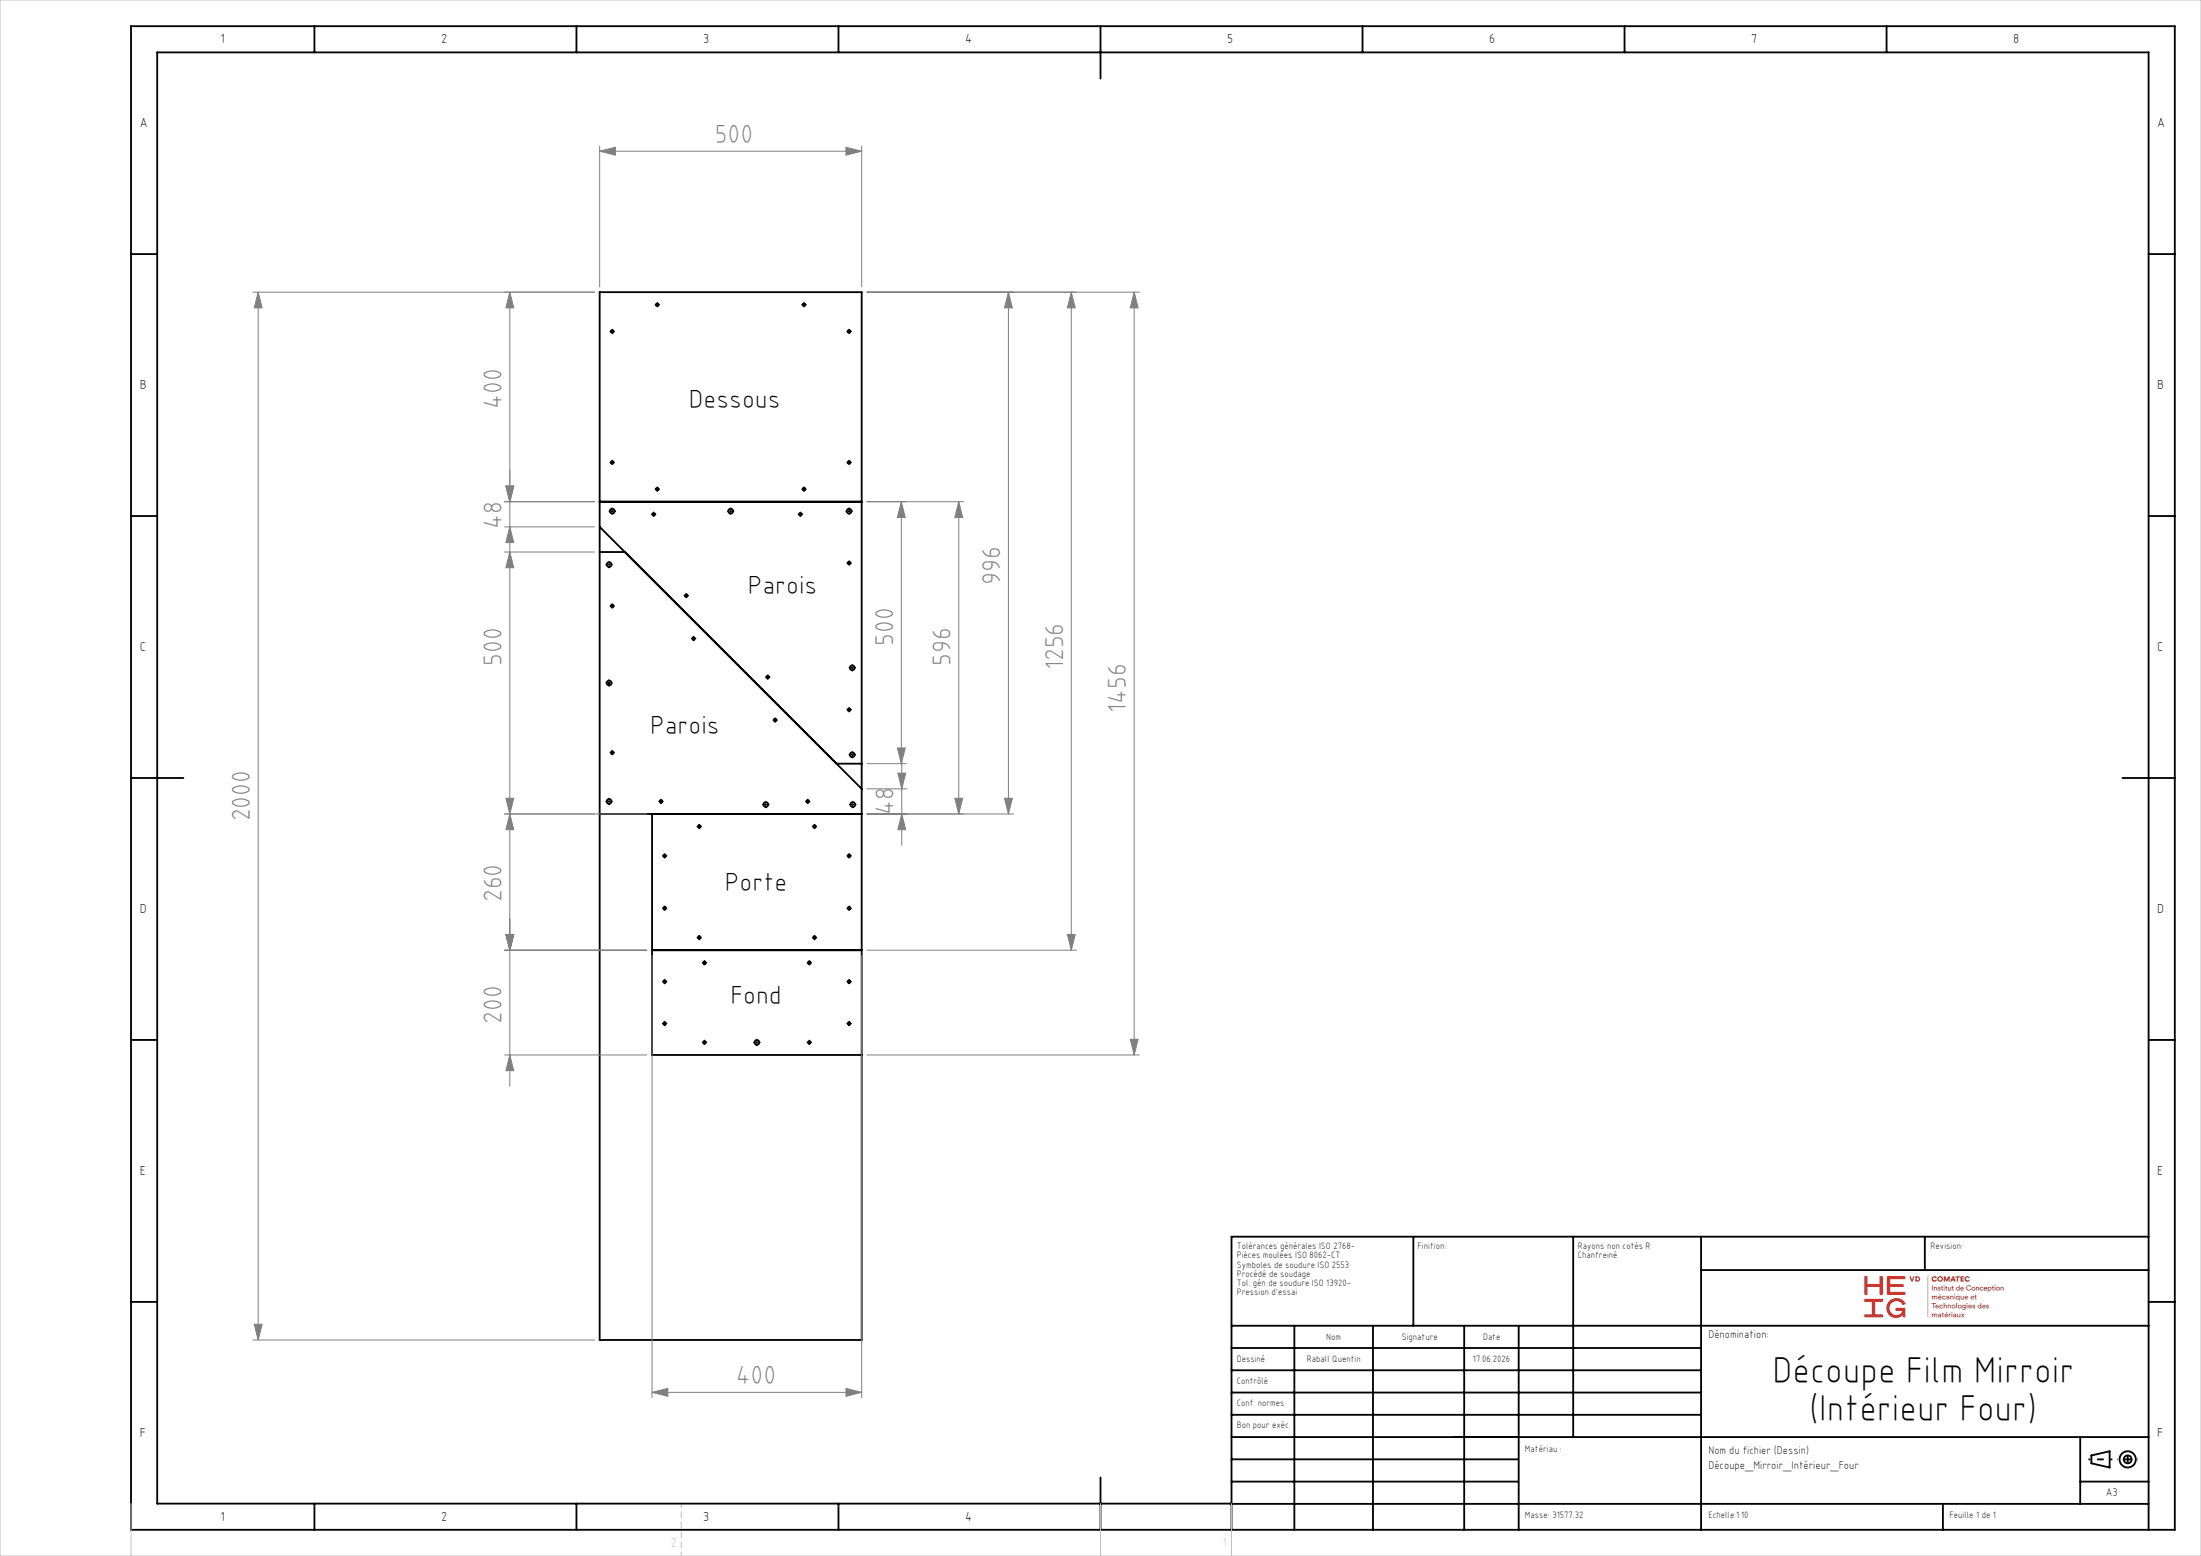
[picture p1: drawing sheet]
<svg xmlns="http://www.w3.org/2000/svg" width="420mm" height="297mm" viewBox="0 0 420 297" stroke-linecap="round" stroke-linejoin="round" font-family="sans-serif">
<g fill="none" stroke="#000" stroke-width=".35">
<path d="M25 5h390v287h-390zM60 5v5M110 5v5M160 5v5M210 5v10M260 5v5M310 5v5M360 5v5M25 48.5h5M114.4 55.8h50v200h-50zM410 48.5h5M25 98.5h5"/>
<path d="M114.4 95.8h50M410 98.5h5M114.4 100.6l50 50M114.4 105.4h4.8M25 148.5h10M114.4 155.4h50M124.4 155.4v46h40M159.6 145.8h4.8M405 148.5h10M25 198.5h5M124.4 181.4h40M410 198.5h5"/>
<path d="M269.7 236.1v17M300.2 236.1v38.2M324.6 236.1v55.9M367.3 236.1v6.3M410 236.1h-175v55.9M25 248.5h5M235 253.1h175M235 257.3h89.6M247 253.1v38.9M262 253.1v38.9M279.4 253.1v38.9M289.8 253.1v38.9"/>
<path d="M324.6 242.4h85.4M410 248.5h5M235 270.1h89.6M235 265.8h89.6M235 261.6h89.6M235 278.6h54.6M235 274.3h175M397 274.3v12.8M399.1 277.8l3.5-.8v3.1l-3.5-.8zM60 287v5M110 287v5M160 287v5"/>
<path d="M210 282v10M235 287.1h175M235 287h-205v-277h380v282M235 282.8h54.6M370.8 287.1v4.9M397 282.8h13"/>
<circle cx="125.4" cy="58.2" r=".25"/>
<circle cx="153.4" cy="58.2" r=".25"/>
<circle cx="116.8" cy="63.3" r=".25"/>
<circle cx="162" cy="63.3" r=".25"/>
<circle cx="116.8" cy="97.6" r=".45"/>
<circle cx="116.8" cy="88.3" r=".25"/>
<circle cx="124.7" cy="98.2" r=".25"/>
<circle cx="125.4" cy="93.4" r=".25"/>
<circle cx="139.4" cy="97.6" r=".45"/>
<circle cx="152.7" cy="98.2" r=".25"/>
<circle cx="153.4" cy="93.4" r=".25"/>
<circle cx="162" cy="97.6" r=".45"/>
<circle cx="162" cy="88.3" r=".25"/>
<circle cx="116.2" cy="107.8" r=".45"/>
<circle cx="116.8" cy="115.7" r=".25"/>
<circle cx="130.9" cy="113.7" r=".25"/>
<circle cx="162" cy="107.5" r=".25"/>
<circle cx="116.2" cy="130.4" r=".45"/>
<circle cx="132.4" cy="121.9" r=".25"/>
<circle cx="146.5" cy="129.2" r=".25"/>
<circle cx="147.9" cy="137.4" r=".25"/>
<circle cx="162" cy="135.5" r=".25"/>
<circle cx="162.6" cy="127.5" r=".45"/>
<circle cx="116.2" cy="153" r=".45"/>
<circle cx="116.8" cy="143.7" r=".25"/>
<circle cx="126.1" cy="153" r=".25"/>
<circle cx="133.4" cy="157.8" r=".25"/>
<circle cx="146.1" cy="153.6" r=".45"/>
<circle cx="154.1" cy="153" r=".25"/>
<circle cx="155.4" cy="157.8" r=".25"/>
<circle cx="162.6" cy="144.1" r=".45"/>
<circle cx="162.7" cy="153.6" r=".45"/>
<circle cx="126.8" cy="173.4" r=".25"/>
<circle cx="126.8" cy="163.4" r=".25"/>
<circle cx="133.4" cy="179" r=".25"/>
<circle cx="155.4" cy="179" r=".25"/>
<circle cx="162" cy="163.4" r=".25"/>
<circle cx="162" cy="173.4" r=".25"/>
<circle cx="126.8" cy="195.4" r=".25"/>
<circle cx="126.8" cy="187.4" r=".25"/>
<circle cx="134.4" cy="183.8" r=".25"/>
<circle cx="134.4" cy="199" r=".25"/>
<circle cx="144.4" cy="199" r=".45"/>
<circle cx="154.4" cy="183.8" r=".25"/>
<circle cx="154.4" cy="199" r=".25"/>
<circle cx="162" cy="195.4" r=".25"/>
<circle cx="162" cy="187.4" r=".25"/>
<circle cx="406" cy="278.6" r=".75"/>
<circle cx="406" cy="278.6" r="1.55"/>
</g>
<g fill="none" stroke="#808080" stroke-width=".19">
<path d="M114.4 28.9l3-.8v1.5zM114.4 27.9v26.9M114.4 28.9h50M161.4 28.1l3 .8-3 .7zM164.4 27.9v26.9M48.3 55.8h65.1M49.3 55.8l.7 3h-1.5zM49.3 55.8v200M97.3 55.8l.7 3h-1.5zM97.3 55.8v151.6M165.4 55.8h52M192.4 55.8l.8 3h-1.5z"/>
<path d="M192.4 55.8v99.6M204.4 55.8l.8 3h-1.5zM204.4 55.8v125.6M216.4 55.8l.8 3h-1.5zM216.4 55.8v145.6M96.3 95.8h17.1M96.5 92.8h1.5l-.7 3zM165.4 95.8h18.5M172 95.8l.7 3h-1.5zM172 95.8v50M182.9 95.8l.8 3h-1.5zM182.9 95.8v59.6"/>
<path d="M96.3 100.6h17.1M96.3 105.4h17.1M97.3 100.6l.7 3h-1.5zM97.3 105.4l.7 3h-1.5zM96.3 155.4h27.1M96.5 152.4h1.5l-.7 3zM97.3 155.4l.7 3h-1.5zM165.4 145.8h7.6M165.4 155.4h28M165.4 150.6h7.7M171.2 142.8h1.5l-.7 3zM171.3 147.6h1.5l-.7 3z"/>
<path d="M172.1 155.4l.7 3h-1.5zM172.1 144.6v16.8M182.2 152.4h1.5l-.8 3zM191.7 152.4h1.5l-.8 3zM96.5 178.4h1.5l-.7 3zM203.7 178.4h1.5l-.8 3zM96.3 181.4h27.1M124.4 182.4v84.4M164.4 182.4v84.4M165.4 181.4h40M215.7 198.4h1.5l-.8 3zM96.3 201.4h27.1"/>
<path d="M97.3 201.4l.7 3h-1.5zM165.4 201.4h52M48.3 255.8h65.1M48.5 252.8h1.5l-.7 3zM124.4 265.8l3-.8v1.5zM124.4 265.8h40M161.4 265l3 .8-3 .7z"/>
</g>
<g fill="none" stroke="#000" stroke-width=".19" stroke-dasharray="30.5 1.3 1.3 1.3" stroke-linecap="butt">
<path d="M125.2 58.2h-.3M125.4 57.9v-.2M125.4 58.4v.3M125.7 58.2h.2M153.2 58.2h-.3M153.4 57.9v-.2M153.4 58.4v.3M153.7 58.2h.2M116.6 63.3h-.3M116.8 63v-.2M116.8 63.5v.3M117.1 63.3h.2"/>
<path d="M161.8 63.3h-.3M162 63v-.2M162 63.5v.3M162.3 63.3h.2M116.3 97.6h-.2M116.6 88.3h-.3M116.8 88v-.2M116.8 88.5v.3M116.8 97.1v-.2M116.8 98.1v.2M117.1 88.3h.2M117.3 97.6h.2"/>
<path d="M124.5 98.2h-.3M124.7 97.9v-.2M124.7 98.4v.3M125 98.2h.2M125.2 93.4h-.3M125.4 93.1v-.2M125.4 93.6v.3M125.7 93.4h.2M138.9 97.6h-.2M139.4 97.1v-.2M139.4 98.1v.2M139.9 97.6h.2"/>
<path d="M152.5 98.2h-.3M152.7 97.9v-.2M152.7 98.4v.3M153 98.2h.2M153.2 93.4h-.3M153.4 93.1v-.2M153.4 93.6v.3M153.7 93.4h.2M161.5 97.6h-.2M161.8 88.3h-.3M162 88v-.2M162 88.5v.3"/>
<path d="M162 97.1v-.2M162 98.1v.2M162.3 88.3h.2M162.5 97.6h.2M115.7 107.8h-.2M116.2 107.3v-.2M116.2 108.3v.2M116.6 115.7h-.3M116.7 107.8h.2M116.8 115.4v-.2M116.8 115.9v.3M117.1 115.7h.2"/>
<path d="M130.7 113.7h-.3M130.9 113.4v-.2M130.9 113.9v.3M131.2 113.7h.2M161.8 107.5h-.3M162 107.2v-.2M162 107.7v.3M162.3 107.5h.2M115.7 130.4h-.2M116.2 129.9v-.2M116.2 130.9v.2M116.7 130.4h.2"/>
<path d="M132.1 121.9h-.2M132.4 121.6v-.2M132.4 122.1v.3M132.6 121.9h.3M146.3 129.2h-.3M146.5 129v-.3M146.5 129.5v.2M146.8 129.2h.2M147.7 137.4h-.3M147.9 137.2v-.3M147.9 137.7v.2M148.2 137.4h.2"/>
<path d="M161.8 135.5h-.3M162 135.2v-.2M162 135.7v.3M162.1 127.5h-.2M162.3 135.5h.2M162.6 127v-.2M162.6 128v.2M163.1 127.5h.2M115.7 153h-.2M116.2 152.5v-.2M116.2 153.5v.2M116.6 143.7h-.3"/>
<path d="M116.7 153h.2M116.8 143.4v-.2M116.8 143.9v.3M117.1 143.7h.2M125.9 153h-.3M126.1 152.7v-.2M126.1 153.2v.3M126.4 153h.2M133.2 157.8h-.3M133.4 157.5v-.2M133.4 158v.3M133.7 157.8h.2"/>
<path d="M145.6 153.6h-.2M146.1 153.1v-.2M146.1 154.1v.2M146.6 153.6h.2M153.9 153h-.3M154.1 152.7v-.2M154.1 153.2v.3M154.4 153h.2M155.2 157.8h-.3M155.4 157.5v-.2M155.4 158v.3M155.7 157.8h.2"/>
<path d="M162.1 144.1h-.2M162.2 153.6h-.2M162.6 143.6v-.2M162.6 144.6v.2M162.7 153.1v-.2M162.7 154.1v.2M163.1 144.1h.2M163.2 153.6h.2M126.6 163.4h-.3M126.6 173.4h-.3M126.8 163.1v-.2M126.8 163.6v.3"/>
<path d="M126.8 173.1v-.2M126.8 173.6v.3M127.1 163.4h.2M127.1 173.4h.2M133.2 179h-.3M133.4 178.7v-.2M133.4 179.2v.3M133.7 179h.2M155.2 179h-.3M155.4 178.7v-.2M155.4 179.2v.3M155.7 179h.2"/>
<path d="M161.8 173.4h-.3M161.8 163.4h-.3M162 173.1v-.2M162 173.6v.3M162 163.1v-.2M162 163.6v.3M162.3 173.4h.2M162.3 163.4h.2M126.6 187.4h-.3M126.6 195.4h-.3M126.8 187.1v-.2M126.8 187.6v.3"/>
<path d="M126.8 195.1v-.2M126.8 195.6v.3M127.1 187.4h.2M127.1 195.4h.2M134.2 183.8h-.3M134.2 199h-.3M134.4 183.5v-.2M134.4 184v.3M134.4 198.7v-.2M134.4 199.2v.3M134.7 183.8h.2M134.7 199h.2"/>
<path d="M143.9 199h-.2M144.4 198.5v-.2M144.4 199.5v.2M144.9 199h.2M154.2 199h-.3M154.2 183.8h-.3M154.4 198.7v-.2M154.4 199.2v.3M154.4 183.5v-.2M154.4 184v.3M154.7 199h.2M154.7 183.8h.2"/>
<path d="M161.8 195.4h-.3M161.8 187.4h-.3M162 195.1v-.2M162 195.6v.3M162 187.1v-.2M162 187.6v.3M162.3 195.4h.2M162.3 187.4h.2"/>
</g>
<path d="M398.5 278.6h4.6" fill="none" stroke="#000" stroke-width=".35" stroke-dasharray="30.5 1.3 1.3 1.3" stroke-dashoffset="30.1" stroke-linecap="butt"/>
<path d="M406 276.6v3.8" fill="none" stroke="#000" stroke-width=".35" stroke-dasharray="30.5 1.3 1.3 1.3" stroke-dashoffset="30.5" stroke-linecap="butt"/>
<path d="M408 278.6h-4" fill="none" stroke="#000" stroke-width=".35" stroke-dasharray="30.5 1.3 1.3 1.3" stroke-dashoffset="30.4" stroke-linecap="butt"/>
<path d="M130 287v10" fill="none" stroke="#c0c0c0" stroke-width=".19" stroke-dasharray="1.3 .6" stroke-dashoffset=".4" stroke-linecap="butt"/>
<g fill="none" stroke="#000" stroke-width=".19">
<path d="M125.2 58.2h.5M125.4 57.9v.5M153.2 58.2h.5M153.4 57.9v.5M116.6 63.3h.5M116.8 63v.5M161.8 63.3h.5M162 63v.5M116.6 88.3h.5M116.6 97.6h.5M116.8 88v.5M116.8 97.3v.5"/>
<path d="M124.5 98.2h.5M124.7 97.9v.5M125.2 93.4h.5M125.4 93.1v.5M139.2 97.6h.5M139.4 97.3v.5M152.5 98.2h.5M152.7 97.9v.5M153.2 93.4h.5M153.4 93.1v.5M161.8 88.3h.5M161.8 97.6h.5"/>
<path d="M162 88v.5M162 97.3v.5M116 107.8h.5M116.2 107.5v.5M116.6 115.7h.5M116.8 115.4v.5M130.7 113.7h.5M130.9 113.4v.5M161.8 107.5h.5M162 107.2v.5M116 130.4h.5M116.2 130.1v.5"/>
<path d="M132.1 121.9h.5M132.4 121.6v.5M146.3 129.2h.5M146.5 129v.5M147.7 137.4h.5M147.9 137.2v.5M161.8 135.5h.5M162 135.2v.5M162.4 127.5h.5M162.6 127.2v.5M116 153h.5M116.2 152.7v.5"/>
<path d="M116.6 143.7h.5M116.8 143.4v.5M125.9 153h.5M126.1 152.7v.5M133.2 157.8h.5M133.4 157.5v.5M145.9 153.6h.5M146.1 153.3v.5M153.9 153h.5M154.1 152.7v.5M155.2 157.8h.5M155.4 157.5v.5"/>
<path d="M162.4 144.1h.5M162.5 153.6h.5M162.6 143.8v.5M162.7 153.3v.5M126.6 173.4h.5M126.6 163.4h.5M126.8 163.1v.5M126.8 173.1v.5M133.2 179h.5M133.4 178.7v.5M155.2 179h.5M155.4 178.7v.5"/>
<path d="M161.8 173.4h.5M161.8 163.4h.5M162 163.1v.5M162 173.1v.5M126.6 195.4h.5M126.6 187.4h.5M126.8 187.1v.5M126.8 195.1v.5M134.2 183.8h.5M134.2 199h.5M134.4 183.5v.5M134.4 198.7v.5"/>
<path d="M144.2 199h.5M144.4 198.7v.5M154.2 183.8h.5M154.2 199h.5M154.4 183.5v.5M154.4 198.7v.5M161.8 195.4h.5M161.8 187.4h.5M162 187.1v.5M162 195.1v.5"/>
</g>
<path d="M0 0h420v297h-420zM25 287v10M210 287v10M235 287v10" fill="none" stroke="#c0c0c0" stroke-width=".19"/>
<g fill="#808080">
<path d="M124.4 265.8l3-.8v1.5zM161.4 265l3 .8-3 .7z"/>
<path d="M161.4 28.1l3 .8-3 .7zM114.4 28.9l3-.8v1.5z"/>
<path d="M97.3 100.6l.7 3h-1.5zM96.5 92.8h1.5l-.7 3zM171.2 142.8h1.5l-.7 3zM172 95.8l.7 3h-1.5z"/>
<path d="M49.3 55.8l.7 3h-1.5zM48.5 252.8h1.5l-.7 3zM182.9 95.8l.8 3h-1.5zM182.2 152.4h1.5l-.8 3zM97.3 155.4l.7 3h-1.5zM96.5 178.4h1.5l-.7 3zM96.5 178.4h1.5l-.7 3zM97.3 201.4l.7 3h-1.5zM172.1 155.4l.7 3h-1.5zM171.3 147.6h1.5l-.7 3z"/>
<path d="M215.7 198.4h1.5l-.8 3zM216.4 55.8l.8 3h-1.5z"/>
<path d="M97.3 105.4l.7 3h-1.5zM96.5 152.4h1.5l-.7 3zM192.4 55.8l.8 3h-1.5zM191.7 152.4h1.5l-.8 3zM204.4 55.8l.8 3h-1.5zM203.7 178.4h1.5l-.8 3z"/>
<path d="M97.3 55.8l.7 3h-1.5zM96.5 92.8h1.5l-.7 3z"/>
</g>
<g font-size="7.1">
<text x="338.2" y="264">Découpe Film Mirroir</text>
<text x="345.3" y="271.1">(Intérieur Four)</text>
</g>
<g font-size="5" fill="#808080">
<text x="136.4" y="27.4">500</text>
<text x="95.8" y="78" transform="rotate(-90 95.8 78)">400</text>
<text x="95.8" y="101" transform="rotate(-90 95.8 101)">48</text>
<text x="190.9" y="111.6" transform="rotate(-90 190.9 111.6)">996</text>
<text x="170.5" y="123.3" transform="rotate(-90 170.5 123.3)">500</text>
<text x="95.8" y="127.1" transform="rotate(-90 95.8 127.1)">500</text>
<text x="181.4" y="127.1" transform="rotate(-90 181.4 127.1)">596</text>
<text x="202.9" y="128" transform="rotate(-90 202.9 128)">1256</text>
<text x="214.9" y="136.1" transform="rotate(-90 214.9 136.1)">1456</text>
<text x="170.6" y="155.5" transform="rotate(-90 170.6 155.5)">48</text>
<text x="47.8" y="156.8" transform="rotate(-90 47.8 156.8)">2000</text>
<text x="95.8" y="172.2" transform="rotate(-90 95.8 172.2)">260</text>
<text x="95.8" y="195.4" transform="rotate(-90 95.8 195.4)">200</text>
<text x="140.4" y="264.3">400</text>
</g>
<g font-size="5">
<text x="131.5" y="77.8">Dessous</text>
<text x="142.7" y="113.3">Parois</text>
<text x="124.1" y="140.1">Parois</text>
<text x="138.3" y="170.1">Porte</text>
<text x="139.4" y="191.7">Fond</text>
</g>
<g font-size="2.5">
<text x="42.1" y="8.2">1</text>
<text x="84.2" y="8.2">2</text>
<text x="134.2" y="8.2">3</text>
<text x="184.2" y="8.2">4</text>
<text x="234.2" y="8.2">5</text>
<text x="284.2" y="8.2">6</text>
<text x="334.2" y="8.2">7</text>
<text x="384.2" y="8.2">8</text>
<text x="26.7" y="24.2">A</text>
<text x="411.7" y="24.2">A</text>
<text x="26.7" y="74.2">B</text>
<text x="411.7" y="74.2">B</text>
<text x="26.7" y="124.2">C</text>
<text x="411.7" y="124.2">C</text>
<text x="26.7" y="174.2">D</text>
<text x="411.7" y="174.2">D</text>
<text x="26.7" y="224.2">E</text>
<text x="411.7" y="224.2">E</text>
<text x="26.7" y="274.2">F</text>
<text x="411.7" y="274.2">F</text>
<text x="42.1" y="290.2">1</text>
<text x="84.2" y="290.2">2</text>
<text x="134.2" y="290.2">3</text>
<text x="184.2" y="290.2">4</text>
</g>
<text font-size="2.5" fill="#e1251b" x="355.8" y="251.5">⟫</text>
<text font-size="2.5" fill="#c0c0c0" x="128" y="295.3">2</text>
<g font-size="2.1">
<text x="326" y="255.5">Dénomination:</text>
<text x="326" y="277.5">Nom du fichier (Dessin)</text>
<text x="326" y="280.5">Découpe_Mirroir_Intérieur_Four</text>
<text x="401.9" y="285.5">A3</text>
</g>
<g font-size="1.8">
<text x="236" y="238.4">Tolérances générales ISO 2768-</text>
<text x="270.5" y="238.4">Finition:</text>
<text x="301.1" y="238.4">Rayons non cotés R</text>
<text x="368.4" y="238.4">Revision:</text>
<text x="236" y="240.2">Pièces moulées ISO 8062-CT</text>
<text x="236" y="242">Symboles de soudure ISO 2553</text>
<text x="236" y="243.7">Procédé de soudage</text>
<text x="236" y="245.5">Tol. gén de soudure ISO 13920-</text>
<text x="301.1" y="240.2">Chanfreiné</text>
<text x="236" y="247.3">Pression d'essai</text>
<text x="253.1" y="255.7">Nom</text>
<text x="267.5" y="255.7">Signature</text>
<text x="283" y="255.7">Date</text>
<text x="236" y="260">Dessiné</text>
<text x="249.4" y="260">Raball Quentin</text>
<text x="281.1" y="260">17.06.2026</text>
<text x="236" y="264.1">Contrôlé</text>
<text x="236" y="268.3">Conf. normes</text>
<text x="236" y="272.5">Bon pour exéc.</text>
<text x="291" y="277.2">Matériau :</text>
<text x="291" y="289.8">Masse: 31577.32</text>
<text x="326" y="289.8">Echelle:1:10</text>
<text x="372" y="289.8">Feuille 1 de 1</text>
</g>
</svg>
